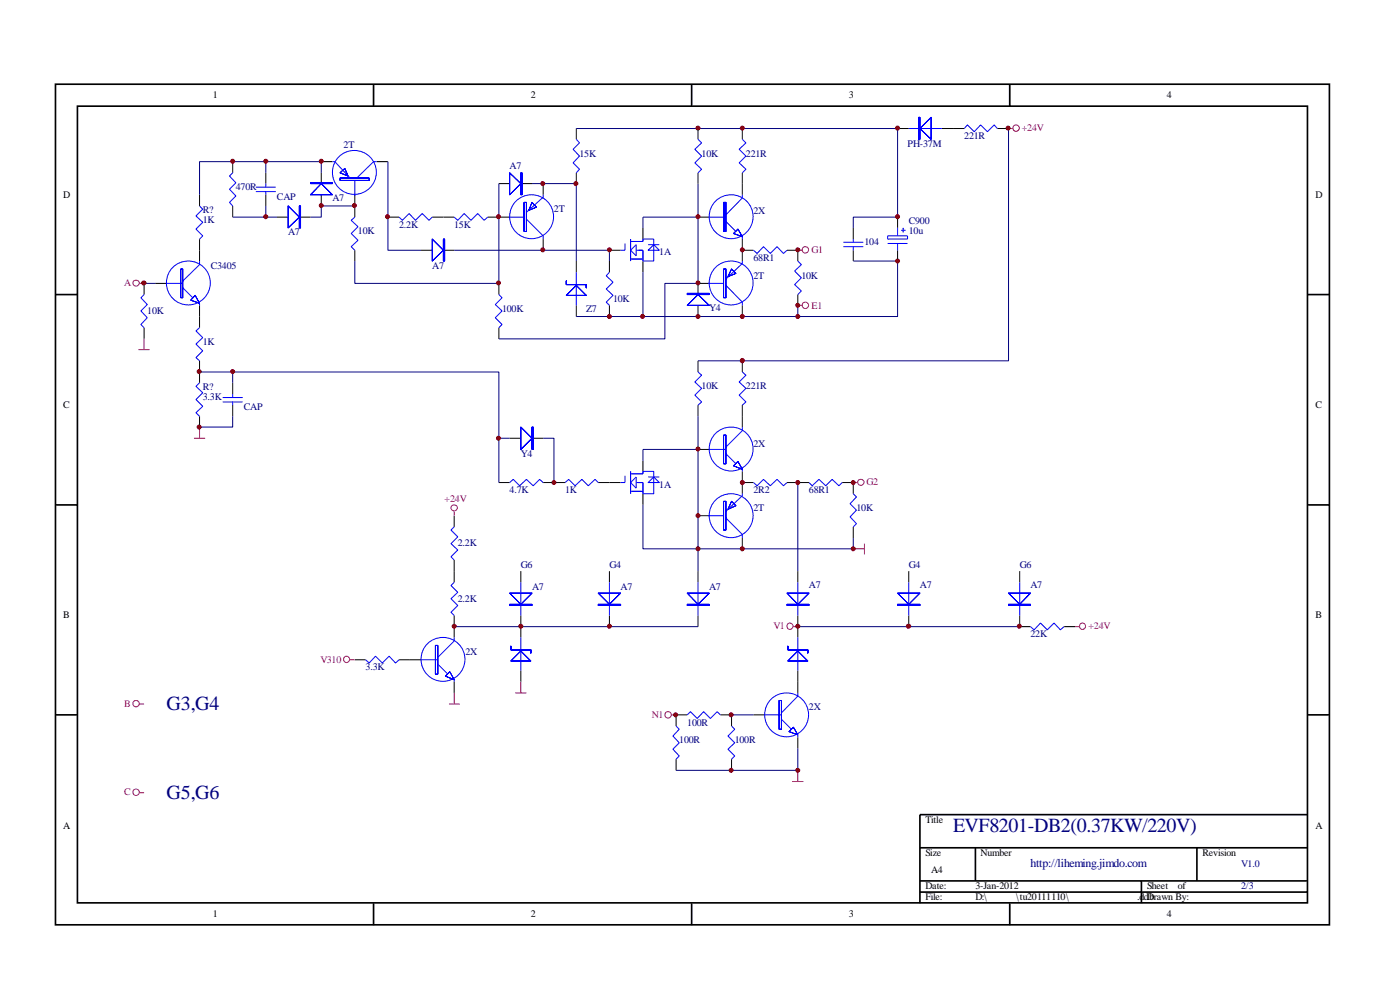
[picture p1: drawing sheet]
<svg xmlns="http://www.w3.org/2000/svg" width="297mm" height="210mm" viewBox="0 0 297 210" stroke-linecap="round" stroke-linejoin="round" font-family="sans-serif">
<g fill="none" stroke="#000" stroke-width=".35">
<path d="M11.8 17.9h270.2v178.3h-270.2zM79.2 17.9v4.6M146.7 17.9v4.6M214.2 17.9v4.6M16.4 22.5h261v169h-261zM11.8 62.5h4.6M277.5 62.5h4.6M11.8 107.1h4.6M277.5 107.1h4.6M11.8 151.6h4.6M277.5 151.6h4.6M195.2 179.8h82.3"/>
<path d="M206.9 179.8v7.1M253.9 179.8v7.1M277.5 172.8h-82.3v18.8M79.2 191.6v4.7M146.7 191.6v4.7M195.2 186.9h82.3M195.2 189.2h82.3M214.2 191.6v4.7M242.1 186.9v4.7"/>
</g>
<g fill="none" stroke="#000" stroke-width=".21">
<path d="M49.4 34.3v2.4M56.4 36.7v2.2M68.2 36.7v2.2M68.2 34.3h2.3M79.9 34.3h2.4M105.8 38.9h2.3M110.5 38.9h2.4M115.2 38.9v2.4M122.3 27.3v2.2M122.3 36.7v2.2M148.1 27.3v2.2M148.1 36.7v2.2"/>
<path d="M157.5 27.3v2.2M157.5 36.7v4.6M190.4 27.3h2.4M199.8 27.3h4.8M211.6 27.3h2.4M42.3 41.3v2.4M42.3 50.7v4.7M49.4 43.7v2.4M56.4 41.3v2.4M58.8 46.1h2.3M63.5 46.1h2.4M68.2 41.3v2.4"/>
<path d="M75.3 41.3v4.8M75.3 53.1v2.3M82.3 46.1h2.4M89.3 53.1h2.4M91.7 46.1h4.7M94.1 53.1h2.3M103.5 46.1h4.6M115.2 50.7v2.4M122.3 55.4v2.3M129.3 53.1h2.4M129.3 55.4v2.3M136.4 48.3v2.4"/>
<path d="M136.4 55.4v2.3M148.1 46.1h2.4M157.5 50.7v4.7M157.5 53.1h2.4M167 53.1h2.2v2.3M181 48.3v2.4M181 53.1v2.3M190.4 46.1v2.2M190.4 53.1v2.3M30.6 60.1v2.4M30.6 69.5v2.4M32.9 60.1h2.4"/>
<path d="M42.3 64.8v4.7M42.3 76.5v4.7M105.8 60.1v2.4M105.8 69.5v2.4M122.3 64.8v2.3M129.3 64.8v2.3M148.1 64.8v2.3M148.1 76.5v2.4M150.5 60.1h-2.4v2.4M157.5 64.8v2.3M157.5 76.5v2.4M169.2 62.5v2.3"/>
<path d="M42.3 88.3v2.3M49.4 81.2v2.4M49.4 85.9v2.4M108.1 93h2.4M112.9 93h2.3M136.4 97.7v2.3M148.1 85.9v2.4M148.1 95.3h2.4M157.5 85.9v4.7M157.5 100v4.7M96.4 109.4v2.4M96.4 118.8v4.7"/>
<path d="M105.8 102.4h2.3M115.2 102.4h4.7M126.9 102.4h4.8M136.4 104.7v2.4M148.1 109.4h2.4M157.5 114.1v2.3M157.5 102.4h2.4M167 102.4h4.6M178.6 102.4h2.4v2.3M181 111.8v2.3M75.3 140h2.3M84.7 140h4.6"/>
<path d="M96.4 130.6v4.6M110.5 121.2v2.3M110.5 130.6v4.6M129.3 121.2v2.3M129.3 130.6v2.3M148.1 121.2v2.3M148.1 130.6v2.3M169.2 121.2v2.3M169.2 130.6v4.6M192.8 121.2v2.3M192.8 130.6v2.3M216.3 121.2v2.3"/>
<path d="M216.3 130.6v2.3h2.3M225.7 132.9h2.4M96.4 144.6v2.4M110.5 142.2v2.4M145.8 151.6h-2.4v2.4M152.8 151.6h2.4v2.4M159.9 151.6h2.3M169.2 142.2v4.8M169.2 156.4v2.3M143.4 161v2.4M155.2 161v2.4"/>
</g>
<g fill="none" stroke="#00f" stroke-width=".21">
<path d="M49.4 36.7l-.7 .6 1.3 1.5-1.3 1.3 1.3 1.5-1.3 1.3 .7 .8M54.3 39.7h4.2M56.4 38.9v.8M70.5 34.3h.5l3.3 3.5M75.3 38.3v3.3M79.9 34.3h-.7l-3.5 3.5M122.3 29.5l.6 .8-1.3 1.4 1.3 1.4-1.3 1.4 1.3 1.4-.6 .8M148.1 29.5l.7 .8-1.4 1.4 1.4 1.4-1.4 1.4 1.4 1.4-.7 .8M157.5 29.5l.7 .8-1.4 1.4 1.4 1.4-1.4 1.4 1.4 1.4-.7 .8M192.8 27.3h7M204.6 27.3l.6-.8 1.5 1.4 1.3-1.4 1.5 1.4 1.4-1.4 .7 .8M42.3 55.4v.7l-3.5 3.5"/>
<path d="M42.3 43.7l.7 .7-1.4 1.4 1.4 1.4-1.4 1.4 1.4 1.4-.7 .7M54.3 40.6h4.2M56.4 40.6v.7M75.3 46.1l-.8 .6 1.4 1.4-1.4 1.4 1.4 1.5-1.4 1.3 .8 .8M84.7 46.1l.6 .6 1.5-1.4 1.3 1.4 1.5-1.4 1.4 1.4 .7-.6M96.4 46.1l.7 .6 1.4-1.4 1.4 1.4 1.4-1.4 1.4 1.4 .8-.6M107.9 46.1h3.3M111.7 46.5l3.5 3.5v.7M115.2 41.3v.5l-3.5 3.2M122.3 57.7v7.1M129.3 57.7l-.7 .8 1.4 1.4-1.4 1.4 1.4 1.4-1.4 1.4 .7 .7M132.6 51.6v1.5h-.9"/>
<path d="M133.8 51.2h2.6v-.5h2.3v4.7h-2.3v-2.3h-1.4M133.8 50.7v4.7M133.8 54.9h2.6M135 51.9v2.4l-1.2-1.2zM137.5 51.9h2.4M138.7 51.9l1.2 1.2h-2.4zM150.5 46.1h3.5M154 47l2.1 2.1M157.5 41.3v.7l-3.5 3.6M157.5 55.4v.5l-3.5 3.3M157.5 50.2v.5M159.9 53.1l.7 .7 1.4-1.5 1.4 1.5 1.4-1.5 1.4 1.5 .8-.7"/>
<path d="M169.2 55.4l.8 .7-1.4 1.4 1.4 1.4-1.4 1.5 1.4 1.3-.8 .8M178.9 51.4h4.2M178.9 52.3h4.2M181 50.7v.7M181 52.3v.8M188.3 50h4.2v.7h-4.2zM188.3 51.6h4.2M190.4 48.3v1.7M190.4 51.6v1.5M191.2 48.9h.9M191.6 48.3v1M30.6 62.5l-.7 .7 1.3 1.4-1.3 1.4 1.3 1.4-1.3 1.4 .7 .7"/>
<path d="M35.3 60.1h3.5M38.8 61l2.1 2.2M42.3 69.5l-.7 .7 1.4 1.4-1.4 1.4 1.4 1.4-1.4 1.5 .7 .6M42.3 64.3v.5M105.8 62.5l.7 .7-1.4 1.4 1.4 1.4-1.4 1.4 1.4 1.4-.7 .7M148.1 78.9l.7 .7-1.4 1.4 1.4 1.4-1.4 1.4 1.4 1.5-.7 .6M150.2 60.1h3.3M154 60.5l3.5 3.6v.7M157.5 78.9l.7 .7-1.4 1.4 1.4 1.4-1.4 1.4 1.4 1.5-.7 .6M42.3 81.2l-.7 .8 1.4 1.3-1.4 1.5 1.4 1.4-1.4 1.3 .7 .8M47.2 84.3h4.3M47.2 85.3h4.3"/>
<path d="M49.4 83.6v.7M49.4 85.3v.6M133.8 100v4.7M150.5 95.3h3.5M154 96.3l2.1 2.1M157.5 90.6v.8l-3.5 3.4M157.5 99.6v.4M96.4 111.8l-.7 .6 1.4 1.5-1.4 1.4 1.4 1.4-1.4 1.4 .7 .7M108.1 102.4l.8-.7 1.3 1.3 1.5-1.3 1.4 1.3 1.4-1.3 .7 .7M119.9 102.4l.7-.7 1.4 1.3 1.4-1.3 1.4 1.3 1.4-1.3 .7 .7M132.6 100.9v1.5h-.9M133.8 100.5h2.6v-.5h2.3v4.7h-2.3v-2.3h-1.4"/>
<path d="M133.8 104.2h2.6M135 101.2v2.3l-1.2-1.1zM137.5 102.4l1.2-1.2 1.2 1.2zM137.5 101.2h2.4M150.2 109.4h3.3M154 109.9l3.5 3.5v.7M157.5 104.7v.5l-3.5 3.3M159.9 102.4l.7 .6 1.4-1.3 1.4 1.3 1.4-1.3 1.4 1.3 .8-.6M171.6 102.4l.7 .6 1.4-1.3 1.5 1.3 1.3-1.3 1.5 1.3 .6-.6M181 104.7l.7 .7-1.4 1.4 1.4 1.4-1.4 1.4 1.4 1.5-.7 .7M77.6 140l.7 .6 1.4-1.4 1.4 1.4 1.4-1.4 1.4 1.4 .8-.6M89.3 140h3.6"/>
<path d="M96.4 123.5l-.7 .7 1.4 1.4-1.4 1.4 1.4 1.4-1.4 1.5 .7 .7M96.4 135.2v.8l-3.5 3.4M110.5 123.5v7.1M110.5 135.2v7M129.3 123.5v7.1M148.1 123.5v7.1M169.2 123.5v7.1M169.2 135.2v7M192.8 123.5v7.1M216.3 123.5v7.1M218.6 132.9l.8 .7 1.3-1.4 1.5 1.4 1.4-1.4 1.4 1.4 .7-.7M92.9 140.9l2.1 2.1"/>
<path d="M96.4 144.2v.4M143.4 154l.7 .7-1.4 1.4 1.4 1.5-1.4 1.3 1.4 1.5-.7 .6M145.8 151.6l.7-.6 1.4 1.4 1.4-1.4 1.4 1.4 1.4-1.4 .7 .6M155.2 154l.7 .7-1.5 1.4 1.5 1.5-1.5 1.3 1.5 1.5-.7 .6M162.2 151.6h3.6M165.8 152.6l2.1 2.1M169.2 147v.7l-3.4 3.5M169.2 155.9v.5"/>
<circle cx="75.2" cy="36.6" r="4.7"/>
<circle cx="112.8" cy="46" r="4.7"/>
<circle cx="155.1" cy="46" r="4.7"/>
<circle cx="40" cy="60" r="4.7"/>
<circle cx="155.1" cy="60" r="4.7"/>
<circle cx="155.1" cy="95.2" r="4.7"/>
<circle cx="155.1" cy="109.4" r="4.7"/>
<circle cx="94" cy="139.9" r="4.7"/>
<circle cx="166.9" cy="151.6" r="4.7"/>
</g>
<path d="M153.5 42.9v6.2h.5v-6.2zM153.5 42.9v6.2h.5v-6.2z" fill="#00f" stroke="#00f" stroke-width=".21"/>
<g fill="#00f" stroke="#00f" stroke-width=".21">
<path d="M155.6 49.5l1.9 .7-1-1.6zM155.6 49.5l1.9 .7-1-1.6z" fill-rule="evenodd"/>
<path d="M38.4 57.1v6.1h.4v-6.1zM38.4 57.1v6.1h.4v-6.1z" fill-rule="evenodd"/>
<path d="M41.4 62.7l-.9 1 1.8 .6zM41.4 62.7l-.9 1 1.8 .6z" fill-rule="evenodd"/>
<path d="M153.5 57.1v6.1h.5v-6.1zM153.5 57.1v6.1h.5v-6.1z" fill-rule="evenodd"/>
<path d="M155.2 57.1l.9 .9-1.7 .7zM155.2 57.1l.9 .9-1.7 .7z" fill-rule="evenodd"/>
<path d="M145.8 62.2v.3h4.7v-.3zM145.8 62.2v.3h4.7v-.3z" fill-rule="evenodd"/>
<path d="M148.1 62.5l2.4 2.3h-4.7zM148.1 62.5l2.4 2.3h-4.7z" fill-rule="evenodd"/>
<path d="M194.9 24.9v4.6h.3v-4.6zM194.9 24.9v4.6h.3v-4.6z" fill-rule="evenodd"/>
<path d="M195.2 27.3l2.3-2.4v4.6zM195.2 27.3l2.3-2.4v4.6z" fill-rule="evenodd"/>
<path d="M94.1 50.7v4.7h.2v-4.7zM94.1 50.7v4.7h.2v-4.7z" fill-rule="evenodd"/>
<path d="M91.7 50.7l2.4 2.4-2.4 2.3zM91.7 50.7l2.4 2.4-2.4 2.3z" fill-rule="evenodd"/>
<path d="M110.5 36.7v4.6h.2v-4.6zM110.5 36.7v4.6h.2v-4.6z" fill-rule="evenodd"/>
<path d="M108.1 36.7l2.4 2.2-2.4 2.4zM108.1 36.7l2.4 2.2-2.4 2.4z" fill-rule="evenodd"/>
<path d="M63.5 43.7v4.6h.3v-4.6zM63.5 43.7v4.6h.3v-4.6z" fill-rule="evenodd"/>
<path d="M61.1 43.7l2.4 2.4-2.4 2.2zM61.1 43.7l2.4 2.4-2.4 2.2z" fill-rule="evenodd"/>
<path d="M65.9 38.8v.1h4.6v-.1zM65.9 38.8v.1h4.6v-.1z" fill-rule="evenodd"/>
<path d="M68.2 38.9l2.3 2.4h-4.6zM68.2 38.9l2.3 2.4h-4.6z" fill-rule="evenodd"/>
<path d="M111.2 42.9v6.2h.5v-6.2zM111.2 42.9v6.2h.5v-6.2z" fill-rule="evenodd"/>
<path d="M112.9 42.9l.9 1-1.6 .7zM112.9 42.9l.9 1-1.6 .7z" fill-rule="evenodd"/>
<path d="M120.1 59.6v.8h4.3v.6v-.6h-4.3zM120.1 59.6v.8h4.3v.6v-.6h-4.3z" fill-rule="evenodd"/>
<path d="M120.1 62.7l2.2-2.2 2.1 2.2zM120.1 62.7l2.2-2.2 2.1 2.2z" fill-rule="evenodd"/>
<path d="M72.1 37.8h6.2v.5h-6.2zM72.1 37.8h6.2v.5h-6.2z" fill-rule="evenodd"/>
<path d="M72.1 36.7l1.1-1 .6 1.6zM72.1 36.7l1.1-1 .6 1.6z" fill-rule="evenodd"/>
<path d="M153.5 92.3v6.1h.5v-6.1zM153.5 92.3v6.1h.5v-6.1z" fill-rule="evenodd"/>
<path d="M156.5 97.9l-.9 .9 1.9 .8zM156.5 97.9l-.9 .9 1.9 .8z" fill-rule="evenodd"/>
<path d="M153.5 106.3v6.1h.5v-6.1zM153.5 106.3v6.1h.5v-6.1z" fill-rule="evenodd"/>
<path d="M155.2 106.3l.9 1-1.7 .7zM155.2 106.3l.9 1-1.7 .7z" fill-rule="evenodd"/>
<path d="M112.9 90.6v4.7h.2v-4.7zM112.9 90.6v4.7h.2v-4.7z" fill-rule="evenodd"/>
<path d="M110.5 90.6l2.4 2.4-2.4 2.3zM110.5 90.6l2.4 2.4-2.4 2.3z" fill-rule="evenodd"/>
<path d="M145.8 128.2v.2h4.7v-.2zM145.8 128.2v.2h4.7v-.2z" fill-rule="evenodd"/>
<path d="M145.8 125.8h4.7l-2.4 2.4zM145.8 125.8h4.7l-2.4 2.4z" fill-rule="evenodd"/>
<path d="M167 128.2v.2h4.6v-.2zM167 128.2v.2h4.6v-.2z" fill-rule="evenodd"/>
<path d="M167 125.8h4.6l-2.4 2.4zM167 125.8h4.6l-2.4 2.4z" fill-rule="evenodd"/>
<path d="M190.4 128.2v.2h4.8v-.2zM190.4 128.2v.2h4.8v-.2z" fill-rule="evenodd"/>
<path d="M190.4 125.8h4.8l-2.4 2.4zM190.4 125.8h4.8l-2.4 2.4z" fill-rule="evenodd"/>
<path d="M214 128.2v.2h4.6v-.2zM214 128.2v.2h4.6v-.2z" fill-rule="evenodd"/>
<path d="M214 125.8h4.6l-2.3 2.4zM214 125.8h4.6l-2.3 2.4z" fill-rule="evenodd"/>
<path d="M126.9 128.2v.2h4.8v-.2zM126.9 128.2v.2h4.8v-.2z" fill-rule="evenodd"/>
<path d="M126.9 125.8h4.8l-2.4 2.4zM126.9 125.8h4.8l-2.4 2.4z" fill-rule="evenodd"/>
<path d="M108.1 128.2v.2h4.8v-.2zM108.1 128.2v.2h4.8v-.2z" fill-rule="evenodd"/>
<path d="M108.1 125.8h4.8l-2.4 2.4zM108.1 125.8h4.8l-2.4 2.4z" fill-rule="evenodd"/>
<path d="M92.4 136.9v6.1h.5v-6.1zM92.4 136.9v6.1h.5v-6.1z" fill-rule="evenodd"/>
<path d="M94.5 143.4l1.9 .8-1-1.7zM94.5 143.4l1.9 .8-1-1.7z" fill-rule="evenodd"/>
<path d="M108.4 137.1v.7h4.2v.7v-.7h-4.2zM108.4 137.1v.7h4.2v.7v-.7h-4.2z" fill-rule="evenodd"/>
<path d="M108.4 140.2l2.1-2.1 2.1 2.1zM108.4 140.2l2.1-2.1 2.1 2.1z" fill-rule="evenodd"/>
<path d="M167.1 137.1v.7h4.3v.7v-.7h-4.3zM167.1 137.1v.7h4.3v.7v-.7h-4.3z" fill-rule="evenodd"/>
<path d="M167.1 140.2l2.1-2.1 2.2 2.1zM167.1 140.2l2.1-2.1 2.2 2.1z" fill-rule="evenodd"/>
<path d="M165.3 148.6v6.1h.5v-6.1zM165.3 148.6v6.1h.5v-6.1z" fill-rule="evenodd"/>
<path d="M168.3 154.3l-.9 .9 1.8 .7zM168.3 154.3l-.9 .9 1.8 .7z" fill-rule="evenodd"/>
</g>
<g fill="none" stroke="#a1006a" stroke-width=".21">
<path d="M214 27.3h.9M169.2 53.1h1M29.4 74.2h2.3M29.6 60.1h1M30.6 71.9v2.3M169.2 64.8h1M41.1 93h2.4M42.3 90.6v2.4M96.4 108.5v.9M181 102.4h.9M181 116.4h2.4M183.4 115.3v2.3"/>
<path d="M74.3 140h1M168.3 132.9h.9M228.1 132.9h.9M29.6 149.4h1M95.2 149.4h2.3M96.4 147v2.4M109.3 147h2.4M110.5 144.6v2.4M142.5 151.6h.9M29.6 168.1h1M168.1 165.8h2.3M169.2 163.4v2.4"/>
<circle cx="215.6" cy="27.2" r=".68"/>
<circle cx="170.9" cy="53" r=".68"/>
<circle cx="28.9" cy="60.1" r=".66"/>
<circle cx="170.9" cy="64.8" r=".68"/>
<circle cx="96.4" cy="107.7" r=".66"/>
<circle cx="182.6" cy="102.3" r=".66"/>
<circle cx="73.5" cy="139.8" r=".66"/>
<circle cx="167.6" cy="132.8" r=".66"/>
<circle cx="229.6" cy="132.8" r=".66"/>
<circle cx="28.9" cy="149.3" r=".68"/>
<circle cx="141.7" cy="151.6" r=".68"/>
<circle cx="28.9" cy="168.1" r=".68"/>
</g>
<g fill="none" stroke="#000080" stroke-width=".21">
<path d="M56.4 34.3v2.4M68.2 36.7v-2.4h-25.9v7M82.3 34.3v18.8h7M105.8 38.9v21.2h-30.5v-4.7M112.9 38.9h9.4v16.5M122.3 27.3h68.1v18.8h-9.4v2.2M148.1 38.9v21.2h-7v11.8h-35.3M214 27.3v49.2h-65.9M49.4 46.1h9.4M56.4 43.7v2.4M75.3 43.7h-7.1v2.4h-2.3M96.4 53.1h32.9v2.3"/>
<path d="M136.4 57.7v9.4h32.8v-2.3M148.1 46.1h-11.7v2.2M181 55.4h9.4v11.7h-21.2M30.6 60.1h2.3M42.3 78.9h7.1v2.3M49.4 78.9h56.4v14.1M122.3 67.1h14.1M49.4 88.3v2.3h-7.1M108.1 93h-2.3v9.4M115.2 93h2.3v9.4M148.1 88.3v32.9M148.1 95.3h-11.7v2.4"/>
<path d="M136.4 107.1v9.3h44.6v-2.3M169.2 102.4v18.8M96.4 132.9h51.7M169.2 132.9h47.1M155.2 151.6h4.7M169.2 158.7v4.7h-25.8"/>
</g>
<g fill="#800000" stroke="#800000" stroke-width=".21">
<circle cx="129.3" cy="53" r=".42"/>
<circle cx="122.2" cy="38.9" r=".42"/>
<circle cx="129.3" cy="67.1" r=".42"/>
<circle cx="115.1" cy="38.9" r=".42"/>
<circle cx="115.1" cy="53" r=".42"/>
<circle cx="30.5" cy="60" r=".45"/>
<circle cx="42.2" cy="78.8" r=".42"/>
<circle cx="42.2" cy="90.6" r=".42"/>
<circle cx="68.2" cy="34.2" r=".42"/>
<circle cx="49.4" cy="34.2" r=".42"/>
<circle cx="68.2" cy="43.6" r=".42"/>
<circle cx="56.4" cy="46" r=".42"/>
<circle cx="56.4" cy="34.2" r=".42"/>
<circle cx="82.2" cy="46" r=".42"/>
<circle cx="75.2" cy="43.6" r=".42"/>
<circle cx="105.7" cy="46" r=".42"/>
<circle cx="105.7" cy="60" r=".42"/>
<circle cx="157.5" cy="53" r=".42"/>
<circle cx="157.5" cy="67.1" r=".42"/>
<circle cx="169.2" cy="53" r=".42"/>
<circle cx="148.1" cy="27.2" r=".42"/>
<circle cx="148.1" cy="46" r=".42"/>
<circle cx="136.3" cy="67.1" r=".42"/>
<circle cx="148.1" cy="67.1" r=".42"/>
<circle cx="148.1" cy="60" r=".42"/>
<circle cx="148.1" cy="95.2" r=".42"/>
<circle cx="181" cy="116.4" r=".42"/>
<circle cx="157.5" cy="116.4" r=".42"/>
<circle cx="157.5" cy="102.4" r=".42"/>
<circle cx="181" cy="102.4" r=".42"/>
<circle cx="117.5" cy="102.4" r=".42"/>
<circle cx="49.4" cy="78.8" r=".42"/>
<circle cx="105.7" cy="93" r=".42"/>
<circle cx="148.1" cy="109.4" r=".42"/>
<circle cx="148.1" cy="116.4" r=".42"/>
<circle cx="129.3" cy="132.8" r=".42"/>
<circle cx="110.5" cy="132.8" r=".42"/>
<circle cx="96.4" cy="132.8" r=".42"/>
<circle cx="169.2" cy="102.4" r=".42"/>
<circle cx="192.8" cy="132.8" r=".45"/>
<circle cx="216.2" cy="132.8" r=".42"/>
<circle cx="143.3" cy="151.6" r=".42"/>
<circle cx="155.1" cy="151.6" r=".42"/>
<circle cx="155.1" cy="163.4" r=".42"/>
<circle cx="169.2" cy="163.4" r=".42"/>
<circle cx="169.2" cy="132.8" r=".42"/>
<circle cx="157.5" cy="27.2" r=".42"/>
<circle cx="190.4" cy="27.2" r=".42"/>
<circle cx="190.4" cy="46" r=".42"/>
<circle cx="190.4" cy="55.4" r=".42"/>
<circle cx="169.2" cy="67.1" r=".42"/>
<circle cx="169.2" cy="64.8" r=".42"/>
<circle cx="213.9" cy="27.2" r=".42"/>
<circle cx="157.5" cy="76.5" r=".45"/>
</g>
<g font-size="4.2" fill="#000080">
<text x="35.3" y="150.6">G3,G4</text>
<text x="35.3" y="169.4">G5,G6</text>
<text x="202.2" y="176.4">EVF8201-DB2(0.37KW/220V)</text>
</g>
<text font-size="2.5" fill="#000080" x="218.6" y="183.9">http://liheming.jimdo.com</text>
<g font-size="2.1">
<text x="45.1" y="20.8">1</text>
<text x="112.6" y="20.8">2</text>
<text x="180.1" y="20.8">3</text>
<text x="247.6" y="20.8">4</text>
<text x="13.4" y="41.9">D</text>
<text x="279.1" y="41.9">D</text>
<text x="13.4" y="86.5">C</text>
<text x="279.1" y="86.5">C</text>
<text x="13.4" y="131.1">B</text>
<text x="279.1" y="131.1">B</text>
<text x="13.4" y="175.8">A</text>
<text x="196.3" y="174.6">Title</text>
<text x="279.1" y="175.8">A</text>
<text x="196.3" y="181.6">Size</text>
<text x="197.5" y="185.2">A4</text>
<text x="208" y="181.6">Number</text>
<text x="255.1" y="181.6">Revision</text>
<text x="196.3" y="188.6">Date:</text>
<text x="196.3" y="191">File:</text>
<text x="206.9" y="188.6">3-Jan-2012</text>
<text x="206.9" y="191">D:\</text>
<text x="215.6" y="191">\tu20111110\</text>
<text x="241.2" y="191">.ddDrawn By:</text>
<text x="243.3" y="188.6">Sheet</text>
<text x="243.8" y="191">b</text>
<text x="249.9" y="188.6">of</text>
<text x="45.1" y="194.6">1</text>
<text x="112.6" y="194.6">2</text>
<text x="180.1" y="194.6">3</text>
<text x="247.6" y="194.6">4</text>
</g>
<g font-size="2.1" fill="#000080">
<text x="204.6" y="29.5">221R</text>
<text x="72.9" y="31.3">2T</text>
<text x="108.1" y="35.8">A7</text>
<text x="122.9" y="33.3">15K</text>
<text x="148.8" y="33.3">10K</text>
<text x="158.2" y="33.3">221R</text>
<text x="192.5" y="31.2">PH-37M</text>
<text x="50" y="40.3">470R</text>
<text x="43" y="45.2">R?</text>
<text x="43" y="47.3">1K</text>
<text x="58.8" y="42.4">CAP</text>
<text x="70.5" y="42.7">A7</text>
<text x="117.5" y="45">2T</text>
<text x="159.9" y="45.5">2X</text>
<text x="192.8" y="47.6">C900</text>
<text x="61.1" y="49.9">A7</text>
<text x="75.9" y="49.7">10K</text>
<text x="84.7" y="48.3">2.2K</text>
<text x="96.4" y="48.3">15K</text>
<text x="183.4" y="52">104</text>
<text x="192.8" y="49.7">10u</text>
<text x="44.7" y="57.1">C3405</text>
<text x="91.7" y="57">A7</text>
<text x="139.9" y="54.1">1A</text>
<text x="159.9" y="59.1">2T</text>
<text x="159.9" y="55.3">68R1</text>
<text x="170" y="59.1">10K</text>
<text x="130" y="64">10K</text>
<text x="150.5" y="65.9">Y4</text>
<text x="31.2" y="66.5">10K</text>
<text x="106.5" y="66.1">100K</text>
<text x="124.4" y="66.1">Z7</text>
<text x="43" y="73.2">1K</text>
<text x="43" y="82.8">R?</text>
<text x="148.8" y="82.5">10K</text>
<text x="158.2" y="82.5">221R</text>
<text x="43" y="84.9">3.3K</text>
<text x="51.7" y="87">CAP</text>
<text x="159.9" y="94.7">2X</text>
<text x="110.5" y="96.9">Y4</text>
<text x="108.1" y="104.6">4.7K</text>
<text x="119.9" y="104.6">1K</text>
<text x="139.9" y="103.5">1A</text>
<text x="159.9" y="104.6">2R2</text>
<text x="171.6" y="104.6">68R1</text>
<text x="159.9" y="108.4">2T</text>
<text x="181.7" y="108.4">10K</text>
<text x="97.1" y="115.9">2.2K</text>
<text x="110.5" y="120.6">G6</text>
<text x="112.9" y="125.1">A7</text>
<text x="129.3" y="120.6">G4</text>
<text x="131.7" y="125.1">A7</text>
<text x="150.5" y="125.1">A7</text>
<text x="171.6" y="124.8">A7</text>
<text x="192.8" y="120.6">G4</text>
<text x="195.2" y="124.8">A7</text>
<text x="216.3" y="120.6">G6</text>
<text x="218.6" y="124.8">A7</text>
<text x="97.1" y="127.6">2.2K</text>
<text x="218.6" y="135.1">22K</text>
<text x="77.6" y="142.2">3.3K</text>
<text x="98.7" y="138.9">2X</text>
<text x="145.8" y="153.9">100R</text>
<text x="171.6" y="150.6">2X</text>
<text x="144.1" y="157.6">100R</text>
<text x="155.9" y="157.6">100R</text>
<text x="263.3" y="184">V1.0</text>
<text x="263.3" y="188.6">2/3</text>
</g>
<g font-size="2.1" fill="#a1006a">
<text x="216.7" y="27.9">+24V</text>
<text x="172.1" y="53.7">G1</text>
<text x="26.3" y="60.7">A</text>
<text x="172.1" y="65.4">E1</text>
<text x="94.3" y="106.5">+24V</text>
<text x="183.8" y="103">G2</text>
<text x="164.1" y="133.5">V1</text>
<text x="230.9" y="133.5">+24V</text>
<text x="68" y="140.5">V310</text>
<text x="26.3" y="149.9">B</text>
<text x="138.3" y="152.3">N1</text>
<text x="26.3" y="168.7">C</text>
</g>
</svg>
